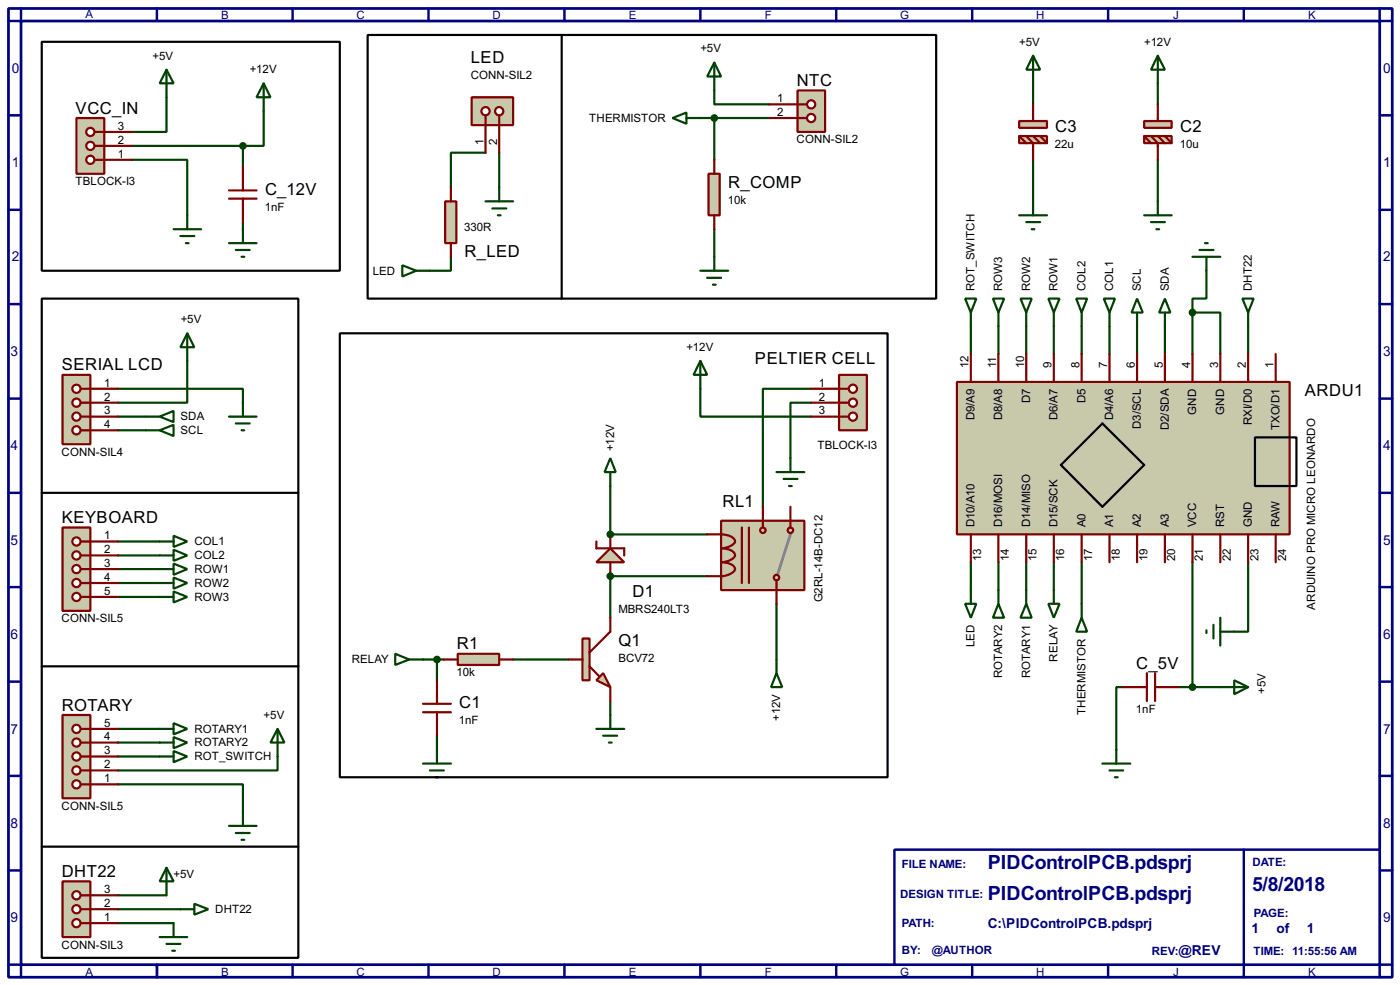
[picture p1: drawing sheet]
<svg xmlns="http://www.w3.org/2000/svg" width="256mm" height="180mm" viewBox="0 0 256 180" stroke-linecap="round" stroke-linejoin="round" font-family="sans-serif">
<path d="M1.6 1.6h253.5v177.3h-253.5zM3.9 3.9h248.9v172.7h-248.9z" fill="none" stroke="#000080" stroke-width=".5"/>
<path d="M3.9 1.6v2.3h-2.3M28.8 1.6v2.3" fill="none" stroke="#000080" stroke-width=".45"/>
<path d="M163.9 155.5h88.9v21.1h-88.9z" fill="#fff" stroke="#000080" stroke-width=".45"/>
<g fill="none" stroke="#000080" stroke-width=".45">
<path d="M53.6 1.6v2.3M78.5 1.6v2.3M103.4 1.6v2.3M128.3 1.6v2.3M153.2 1.6v2.3M178.1 1.6v2.3M203 1.6v2.3M227.9 1.6v2.3M252.8 1.6v2.3h2.3M1.6 21.1h2.3M1.6 38.4h2.3M252.8 21.1h2.3"/>
<path d="M252.8 38.4h2.3M1.6 55.7h2.3M252.8 55.7h2.3M1.6 73h2.3M252.8 73h2.3M1.6 90.2h2.3M252.8 90.2h2.3M1.6 107.5h2.3M252.8 107.5h2.3M1.6 124.8h2.3M252.8 124.8h2.3M1.6 142h2.3"/>
<path d="M1.6 159.3h2.3M227.9 155.5v23.4M252.8 142h2.3M252.8 159.3h2.3M1.6 176.6h2.3v2.3M28.8 176.6v2.3M53.6 176.6v2.3M78.5 176.6v2.3M103.4 176.6v2.3M128.3 176.6v2.3M153.2 176.6v2.3M178.1 176.6v2.3"/>
<path d="M203 176.6v2.3M255.1 176.6h-2.3v2.3"/>
</g>
<g fill="none" stroke="#004000" stroke-width=".4">
<path d="M30.5 17.8v6.4h-6.3M24.2 29.3h10.1v10.1M182.9 59.7v5.1M188 59.7v5.1M193.1 59.7v5.1M198.2 59.7v5.1M203.3 59.7v5.1M21.6 99.1h7.7M111.8 97.8h17.8M21.6 101.7h7.7M21.6 104.2h7.7M21.6 106.7h7.7"/>
<path d="M21.6 109.3h7.7M228.7 102.9v12.7h-2.6"/>
</g>
<circle cx="111.8" cy="97.8" r=".2" fill="#004000"/>
<path d="M111.8 89v8.8M111.8 105.5h17.8" fill="none" stroke="#004000" stroke-width=".4"/>
<circle cx="111.8" cy="105.5" r=".2" fill="#004000"/>
<g fill="none" stroke="#004000" stroke-width=".4">
<path d="M130.9 16.6v2.5h10.1M189.3 15.3v3.8M212.1 15.3v3.8M24.2 26.7h20.3M44.5 26.7v3.8M48.3 20.4v6.3h-3.8M89 28h-6.4v6.3M91.5 28v6.3M128.3 21.6h12.7M130.9 21.6v7.7M189.3 29.3v7.6M212.1 29.3v7.6"/>
<path d="M44.5 40.7v1.3M82.6 47v2.6h-3.8M130.9 42v5M177.9 59.7v5.1M208.3 59.7v5.1M213.4 59.7v5.1M218.5 57.2h5.1v7.6M218.5 57.2v7.6M221 49.6v5.1h-2.5v2.5M228.7 59.7v5.1M21.6 71.2h22.9v2.5M21.6 76.3h5.1"/>
<path d="M21.6 78.8h5.1M34.3 66.1v7.6h-12.7M128.3 71.2v5.1h20.3M148.6 71.2h-8.8v21.6M148.6 73.7h-3.8v10.2M111.8 105.5v7.6M142.3 110.5v10.2M177.9 102.9v5.1M182.9 102.9v5.1M188 102.9v5.1M193.1 102.9v5.1M198.2 102.9v7.6"/>
<path d="M218.5 102.9v22.9M21.6 135.9h7.7M21.6 133.4h7.7M21.6 138.5h7.7M50.9 138.5v2.5h-29.3M77.5 120.7h3.8M80.1 120.7v3.8M80.1 134.7v2.5M94 120.7h10.2M111.8 128.3v2.6M205.8 125.8h-1.3v11.4M216 125.8h7.6"/>
<path d="M21.6 143.6h22.9v5M21.6 166.4h11.5M21.6 163.9h8.9M21.6 169h10.2"/>
</g>
<path d="M175.3 69.9h61v27.9h-61z" fill="#c8c8aa" stroke="#800000" stroke-width=".4"/>
<path d="M202 77.5l7.6 7.6-7.6 7.7-7.6-7.7zM229.9 80.1h7.6v8.9h-7.6z" fill="none" stroke="#000" stroke-width=".4"/>
<g fill="none" stroke="#800000" stroke-width=".4">
<path d="M177.9 64.8v5.1M182.9 64.8v5.1M188 64.8v5.1M193.1 64.8v5.1M198.2 64.8v5.1M203.3 64.8v5.1M208.3 64.8v5.1M213.4 64.8v5.1M218.5 64.8v5.1M223.6 64.8v5.1M228.7 64.8v5.1M233.7 64.8v5.1"/>
<path d="M177.9 97.8v5.1M182.9 97.8v5.1M188 97.8v5.1M193.1 97.8v5.1M198.2 97.8v5.1M203.3 97.8v5.1M208.3 97.8v5.1M213.4 97.8v5.1M218.5 97.8v5.1M223.6 97.8v5.1M228.7 97.8v5.1M233.7 97.8v5.1"/>
</g>
<g fill="none" stroke="#004000" stroke-width=".4">
<path d="M30.5 12.8l1.3 2.5h-2.5zM30.5 12.8v5M34.3 39.4v2.6M31.8 42h5.1M33.1 43.2h2.5M34.1 44.5h.5M218.5 47h5.1M219.8 45.8h2.5M220.8 44.5h.5M221 47v2.6M221 115.4v.5M222.3 114.4v2.5"/>
<path d="M223.6 115.6h2.5M223.6 113.1v5.1M223.6 125.8h5.1M226.1 124.5l2.6 1.3-2.6 1.3z"/>
</g>
<path d="M11.5 96.6h5.1v15.2h-5.1z" fill="#c8c8aa" stroke="#800000" stroke-width=".4"/>
<path d="M14.8 99.1h1.8" fill="none" stroke="#800000" stroke-width=".4"/>
<circle cx="14" cy="99.1" r=".75" fill="#feffff" stroke="#800000" stroke-width=".4"/>
<path d="M14.8 101.7h1.8" fill="none" stroke="#800000" stroke-width=".4"/>
<circle cx="14" cy="101.7" r=".75" fill="#feffff" stroke="#800000" stroke-width=".4"/>
<path d="M14.8 104.2h1.8" fill="none" stroke="#800000" stroke-width=".4"/>
<circle cx="14" cy="104.2" r=".75" fill="#feffff" stroke="#800000" stroke-width=".4"/>
<path d="M14.8 106.7h1.8" fill="none" stroke="#800000" stroke-width=".4"/>
<circle cx="14" cy="106.7" r=".75" fill="#feffff" stroke="#800000" stroke-width=".4"/>
<path d="M14.8 109.3h1.8" fill="none" stroke="#800000" stroke-width=".4"/>
<circle cx="14" cy="109.3" r=".75" fill="#feffff" stroke="#800000" stroke-width=".4"/>
<path d="M16.6 99.1h5M16.6 101.7h5M16.6 104.2h5M16.6 106.7h5M16.6 109.3h5" fill="none" stroke="#800000" stroke-width=".4"/>
<g fill="none" stroke="#004000" stroke-width=".4">
<path d="M181.9 54.7h2.1l-1.1 2.5zM182.9 57.2v2.5M187 54.7h2l-1 2.5zM188 57.2v2.5M192.1 54.7h2l-1 2.5zM193.1 57.2v2.5M197.2 54.7h2l-1 2.5zM198.2 57.2v2.5M202.2 54.7h2.1l-1 2.5zM203.3 57.2v2.5M29.3 99.1h2.5M31.8 98.1l2.5 1-2.5 1z"/>
<path d="M29.3 101.7h2.5M29.3 104.2h2.5M29.3 106.7h2.5M29.3 109.3h2.5M31.8 100.6l2.5 1.1-2.5 1zM31.8 103.2l2.5 1-2.5 1zM31.8 105.7l2.5 1-2.5 1.1zM31.8 108.3l2.5 1-2.5 1z"/>
</g>
<path d="M132.1 95.3h15.3v12.7h-15.3z" fill="#c8c8aa" stroke="#800000" stroke-width=".4"/>
<path d="M144.8 97.8l-2.3 7.2" fill="none" stroke="#808080" stroke-width=".5"/>
<g fill="#c8c8aa" stroke="#800000" stroke-width=".4">
<circle cx="142.2" cy="105.7" r=".5"/>
<circle cx="139.7" cy="97.1" r=".5"/>
</g>
<path d="M132.1 97.8a2.33 2.33 0 0 1 2.6 1.3 2.68 2.68 0 0 1-2.6 1.3 3.1 3.1 0 0 1 2.5 .9 .88 .88 0 0 1-.7 1.2l-1.2 .3-.6 .1a3.2 3.2 0 0 1 2.5 .9 .9 .9 0 0 1-.7 1.2l-1.2 .4-.6 .1M135.9 96.6v10.1M137.2 96.6v10.1M139.8 95.3v1.3M142.3 106.2v1.8" fill="none" stroke="#800000" stroke-width=".4"/>
<circle cx="144.8" cy="97.1" r=".5" fill="#c8c8aa" stroke="#800000" stroke-width=".4"/>
<path d="M129.6 97.8h2.5M139.8 92.8v2.5M144.8 92.8v3.8M129.6 105.5h2.5M142.3 108v2.5" fill="none" stroke="#800000" stroke-width=".4"/>
<path d="M111.8 100.4l2.6 2.5h-5.1z" fill="#c8c8aa" stroke="#800000" stroke-width=".4"/>
<path d="M109.3 99.1v1.3h5.1v1.3M111.8 97.8v2.6M111.8 102.9v2.6" fill="none" stroke="#800000" stroke-width=".4"/>
<path d="M110.5 123.2l1.3 2.6-2.5-1.3z" fill="#c8c8aa" stroke="#800000" stroke-width=".4"/>
<path d="M106.7 116.9h1.3v7.6h-1.3z" fill="#c8c8aa" stroke="#800000" stroke-width=".4"/>
<path d="M111.8 113.1v2.5l-3.8 3.8M104.2 120.7h2.5M108 122l1.8 1.8M111.8 125.8v2.5" fill="none" stroke="#800000" stroke-width=".4"/>
<path d="M14 21.6h5.1v10.2h-5.1z" fill="#c8c8aa" stroke="#800000" stroke-width=".4"/>
<path d="M17.3 29.3h1.8" fill="none" stroke="#800000" stroke-width=".4"/>
<circle cx="16.5" cy="29.3" r=".75" fill="#feffff" stroke="#800000" stroke-width=".4"/>
<path d="M17.3 26.7h1.8" fill="none" stroke="#800000" stroke-width=".4"/>
<circle cx="16.5" cy="26.7" r=".75" fill="#feffff" stroke="#800000" stroke-width=".4"/>
<path d="M17.3 24.2h1.8" fill="none" stroke="#800000" stroke-width=".4"/>
<circle cx="16.5" cy="24.2" r=".75" fill="#feffff" stroke="#800000" stroke-width=".4"/>
<path d="M19.1 29.3h5.1M19.1 26.7h5.1M19.1 24.2h5.1" fill="none" stroke="#800000" stroke-width=".4"/>
<path d="M48.3 15.3l1.3 2.5h-2.6zM48.3 15.3v5.1M111.8 83.9l1 2.5h-2zM111.8 86.4v2.6M109.3 133.4h5.1M110.5 134.7h2.6M111.6 135.9h.5M111.8 130.9v2.5" fill="none" stroke="#004000" stroke-width=".4"/>
<g fill="#004000" stroke="#004000" stroke-width=".4">
<circle cx="111.8" cy="97.8" r=".5"/>
<circle cx="111.8" cy="105.5" r=".5"/>
</g>
<path d="M83.9 119.7h7.6v2h-7.6z" fill="#c8c8aa" stroke="#800000" stroke-width=".4"/>
<path d="M77.5 128.8h5.1M77.5 130.4h5.1M80.1 124.5v4.3M80.1 130.4v4.3M81.3 120.7h2.6M91.5 120.7h2.5" fill="none" stroke="#800000" stroke-width=".4"/>
<path d="M72.4 119.7l2.6 1-2.6 1zM192.1 110.5h2l-1 2.6zM193.1 108v2.5M75 120.7h2.5M77.5 139.8h5.1M80.1 137.2v2.6M78.8 141h2.5M79.8 142.3h.5" fill="none" stroke="#004000" stroke-width=".4"/>
<path d="M146.1 16.6h5.1v7.6h-5.1z" fill="#c8c8aa" stroke="#800000" stroke-width=".4"/>
<path d="M146.1 19.1h1.8" fill="none" stroke="#800000" stroke-width=".4"/>
<circle cx="148.6" cy="19.1" r=".75" fill="#feffff" stroke="#800000" stroke-width=".4"/>
<path d="M146.1 21.6h1.8" fill="none" stroke="#800000" stroke-width=".4"/>
<circle cx="148.6" cy="21.6" r=".75" fill="#feffff" stroke="#800000" stroke-width=".4"/>
<path d="M141 19.1h5.1M141 21.6h5.1" fill="none" stroke="#800000" stroke-width=".4"/>
<path d="M129.8 31.8h2.1v7.6h-2.1z" fill="#c8c8aa" stroke="#800000" stroke-width=".4"/>
<path d="M130.9 29.3v2.5M130.9 39.4v2.6" fill="none" stroke="#800000" stroke-width=".4"/>
<g fill="none" stroke="#004000" stroke-width=".4">
<path d="M130.9 11.5l1.2 2.5h-2.5zM130.9 11.5v5.1M123.2 21.6l2.6-1v2.1zM125.8 21.6h2.5M128.3 49.6h5.1M129.6 50.9h2.5M130.6 52.1h.5M130.9 47v2.6M34.3 61l1.3 2.6h-2.5zM34.3 61v5.1M42 76.3h5M43.2 77.5h2.6"/>
<path d="M44.3 78.8h.5M44.5 73.7v2.6M198.2 113.1l1 2.5h-2zM198.2 110.5v2.6"/>
</g>
<path d="M11.5 68.6h5.1v12.7h-5.1z" fill="#c8c8aa" stroke="#800000" stroke-width=".4"/>
<path d="M14.8 71.2h1.8" fill="none" stroke="#800000" stroke-width=".4"/>
<circle cx="14" cy="71.2" r=".75" fill="#feffff" stroke="#800000" stroke-width=".4"/>
<path d="M14.8 73.7h1.8" fill="none" stroke="#800000" stroke-width=".4"/>
<circle cx="14" cy="73.7" r=".75" fill="#feffff" stroke="#800000" stroke-width=".4"/>
<path d="M14.8 76.3h1.8" fill="none" stroke="#800000" stroke-width=".4"/>
<circle cx="14" cy="76.3" r=".75" fill="#feffff" stroke="#800000" stroke-width=".4"/>
<path d="M14.8 78.8h1.8" fill="none" stroke="#800000" stroke-width=".4"/>
<circle cx="14" cy="78.8" r=".75" fill="#feffff" stroke="#800000" stroke-width=".4"/>
<path d="M16.6 71.2h5M16.6 73.7h5M16.6 76.3h5M16.6 78.8h5" fill="none" stroke="#800000" stroke-width=".4"/>
<g fill="none" stroke="#004000" stroke-width=".4">
<path d="M208.3 54.7l1.1 2.5h-2.1zM208.3 57.2v2.5M213.4 54.7l1 2.5h-2zM213.4 57.2v2.5M26.7 76.3h2.6M26.7 78.8h2.6M29.3 76.3l2.5-1.1v2.1zM29.3 78.8l2.5-1v2zM142.3 86.4h5.1M143.6 87.7h2.5M144.6 89h.5M144.8 83.9v2.5"/>
<path d="M176.8 110.5h2.1l-1 2.6zM177.9 108v2.5M182.9 110.5l1.1 2.6h-2.1zM182.9 108v2.5M188 110.5l1 2.6h-2zM188 108v2.5M142.3 123.2l1 2.6h-2zM142.3 120.7v2.5"/>
</g>
<path d="M86.4 17.8h7.6v5.1h-7.6z" fill="#c8c8aa" stroke="#800000" stroke-width=".4"/>
<path d="M89 21.1v1.8" fill="none" stroke="#800000" stroke-width=".4"/>
<circle cx="88.9" cy="20.4" r=".75" fill="#feffff" stroke="#800000" stroke-width=".4"/>
<path d="M91.5 21.1v1.8" fill="none" stroke="#800000" stroke-width=".4"/>
<circle cx="91.4" cy="20.4" r=".75" fill="#feffff" stroke="#800000" stroke-width=".4"/>
<path d="M89 22.9v5.1M91.5 22.9v5.1" fill="none" stroke="#800000" stroke-width=".4"/>
<path d="M7.7 7.7h54.6v41.9h-54.6zM67.4 6.4h104.1v48.3h-104.1zM102.9 6.4v48.3zM7.7 54.7h47v120.6h-47zM62.3 61h100.3v81.3h-100.3zM7.7 90.2h47M7.7 122h47" fill="none" stroke="#000" stroke-width=".4"/>
<g fill="none" stroke="#004000" stroke-width=".4">
<path d="M89 36.9h5M90.2 38.2h2.6M91.2 39.4h.5M91.5 34.3v2.6M73.7 48.6l2.6 1-2.6 1zM76.3 49.6h2.5M29.3 133.4h2.5M29.3 135.9h2.5M31.8 132.4l2.5 1-2.5 1zM31.8 134.9l2.5 1-2.5 1.1zM50.9 133.4l1.2 2.5h-2.5zM50.9 133.4v5.1"/>
<path d="M42 151.2h5M43.2 152.5h2.6M44.3 153.7h.5M44.5 148.6v2.6"/>
</g>
<circle cx="130.8" cy="21.6" r=".5" fill="#004000" stroke="#004000" stroke-width=".4"/>
<path d="M81.6 36.9h2v7.6h-2z" fill="#c8c8aa" stroke="#800000" stroke-width=".4"/>
<path d="M82.6 34.3v2.6M82.6 44.5v2.5" fill="none" stroke="#800000" stroke-width=".4"/>
<g fill="#c8c8aa" stroke="#800000" stroke-width=".4">
<path d="M209.6 22.2h5.1v1.2h-5.1z"/>
<path d="M209.6 24.9h5.1v1.3h-5.1z"/>
</g>
<path d="M212.1 19.1v3.1M209.6 24.9l1.3 1.3M210.9 24.9l1.2 1.3v3.1M212.1 24.9l1.3 1.3M213.4 24.9l1.3 1.3" fill="none" stroke="#800000" stroke-width=".4"/>
<g fill="#c8c8aa" stroke="#800000" stroke-width=".4">
<path d="M186.7 22.2h5.1v1.2h-5.1z"/>
<path d="M186.7 24.9h5.1v1.3h-5.1z"/>
</g>
<path d="M189.3 19.1v3.1M186.7 24.9l1.3 1.3M188 24.9l1.3 1.3v3.1M189.3 24.9l1.3 1.3M190.6 24.9l1.2 1.3" fill="none" stroke="#800000" stroke-width=".4"/>
<path d="M189.3 10.2l1.3 2.6h-2.6zM189.3 10.2v5.1M212.1 10.2l1.3 2.6h-2.5zM212.1 10.2v5.1M186.7 39.4h5.1M189.3 36.9v2.5M209.6 39.4h5.1M212.1 36.9v2.5M188 40.7h2.6M189 42h.5M210.9 40.7h2.5M211.9 42h.5" fill="none" stroke="#004000" stroke-width=".4"/>
<path d="M153.7 68.6h5.1v10.2h-5.1z" fill="#c8c8aa" stroke="#800000" stroke-width=".4"/>
<path d="M153.7 71.2h1.8" fill="none" stroke="#800000" stroke-width=".4"/>
<circle cx="156.2" cy="71.2" r=".75" fill="#feffff" stroke="#800000" stroke-width=".4"/>
<path d="M153.7 73.7h1.8" fill="none" stroke="#800000" stroke-width=".4"/>
<circle cx="156.2" cy="73.7" r=".75" fill="#feffff" stroke="#800000" stroke-width=".4"/>
<path d="M153.7 76.3h1.8" fill="none" stroke="#800000" stroke-width=".4"/>
<circle cx="156.2" cy="76.3" r=".75" fill="#feffff" stroke="#800000" stroke-width=".4"/>
<path d="M42 34.9h5M42 36.4h5M44.5 30.5v4.4M44.5 36.4v4.3M148.6 71.2h5.1M148.6 73.7h5.1M148.6 76.3h5.1M205.8 125.8h4.3M210.1 123.2v5.1M211.6 123.2v5.1M211.6 125.8h4.4" fill="none" stroke="#800000" stroke-width=".4"/>
<path d="M42 44.5h5M43.2 45.8h2.6M44.3 47h.5M44.5 42v2.5M128.3 66.1l1.3 2.5h-2.5zM128.3 66.1v5.1M202 139.8h5.1M204.5 137.2v2.6M203.3 141h2.5M204.3 142.3h.5" fill="none" stroke="#004000" stroke-width=".4"/>
<g fill="#004000" stroke="#004000" stroke-width=".4">
<circle cx="218.4" cy="125.8" r=".5"/>
<circle cx="44.5" cy="26.7" r=".5"/>
</g>
<path d="M11.5 130.9h5.1v15.2h-5.1z" fill="#c8c8aa" stroke="#800000" stroke-width=".4"/>
<path d="M14.8 143.6h1.8" fill="none" stroke="#800000" stroke-width=".4"/>
<circle cx="14" cy="143.6" r=".75" fill="#feffff" stroke="#800000" stroke-width=".4"/>
<path d="M14.8 141h1.8" fill="none" stroke="#800000" stroke-width=".4"/>
<circle cx="14" cy="141" r=".75" fill="#feffff" stroke="#800000" stroke-width=".4"/>
<path d="M14.8 138.5h1.8" fill="none" stroke="#800000" stroke-width=".4"/>
<circle cx="14" cy="138.5" r=".75" fill="#feffff" stroke="#800000" stroke-width=".4"/>
<path d="M14.8 135.9h1.8" fill="none" stroke="#800000" stroke-width=".4"/>
<circle cx="14" cy="135.9" r=".75" fill="#feffff" stroke="#800000" stroke-width=".4"/>
<path d="M14.8 133.4h1.8" fill="none" stroke="#800000" stroke-width=".4"/>
<circle cx="14" cy="133.4" r=".75" fill="#feffff" stroke="#800000" stroke-width=".4"/>
<path d="M16.6 138.5h5M16.6 135.9h5M16.6 133.4h5M16.6 143.6h5M16.6 141h5" fill="none" stroke="#800000" stroke-width=".4"/>
<path d="M176.8 54.7h2.1l-1 2.5zM177.9 57.2v2.5M29.3 138.5h2.5M31.8 137.5l2.5 1-2.5 1z" fill="none" stroke="#004000" stroke-width=".4"/>
<g fill="#004000" stroke="#004000" stroke-width=".4">
<circle cx="218.4" cy="57.2" r=".5"/>
<circle cx="80" cy="120.7" r=".5"/>
</g>
<path d="M11.5 161.3h5.1v10.2h-5.1z" fill="#c8c8aa" stroke="#800000" stroke-width=".4"/>
<path d="M14.8 169h1.8" fill="none" stroke="#800000" stroke-width=".4"/>
<circle cx="14" cy="169" r=".75" fill="#feffff" stroke="#800000" stroke-width=".4"/>
<path d="M14.8 166.4h1.8" fill="none" stroke="#800000" stroke-width=".4"/>
<circle cx="14" cy="166.4" r=".75" fill="#feffff" stroke="#800000" stroke-width=".4"/>
<path d="M14.8 163.9h1.8" fill="none" stroke="#800000" stroke-width=".4"/>
<circle cx="14" cy="163.9" r=".75" fill="#feffff" stroke="#800000" stroke-width=".4"/>
<path d="M16.6 169h5M16.6 166.4h5M16.6 163.9h5" fill="none" stroke="#800000" stroke-width=".4"/>
<path d="M227.6 54.7h2.1l-1 2.5zM228.7 57.2v2.5M30.5 158.8l1.3 2.5h-2.5zM30.5 158.8v5.1M29.3 171.5h5M30.5 172.8h2.6M31.6 174h.5M31.8 169v2.5M33.1 166.4h2.5M35.6 165.4l2.6 1-2.6 1z" fill="none" stroke="#004000" stroke-width=".4"/>
<path d="M7.7 155h47" fill="none" stroke="#000" stroke-width=".4"/>
<g font-size="4" fill="#000080">
<text x="181" y="159.1">PIDControlPCB.pdsprj</text>
<text x="181" y="164.8">PIDControlPCB.pdsprj</text>
<text x="229.4" y="163.1">5/8/2018</text>
</g>
<g font-size="3.4">
<text x="86.3" y="11.5">LED</text>
<text x="146" y="15.7">NTC</text>
<text x="13.9" y="20.8">VCC_IN</text>
<text x="193.3" y="24.2">C3</text>
<text x="216.2" y="24.2">C2</text>
<text x="48.6" y="35.6">C_12V</text>
<text x="133.4" y="34.4">R_COMP</text>
<text x="85.1" y="47.1">R_LED</text>
<text x="11.3" y="67.8">SERIAL LCD</text>
<text x="138.3" y="66.6">PELTIER CELL</text>
<text x="239.1" y="72.5">ARDU1</text>
<text x="11.3" y="95.8">KEYBOARD</text>
<text x="132.4" y="92.8">RL1</text>
<text x="115.9" y="109.3">D1</text>
<text x="83.7" y="118.9">R1</text>
<text x="113.3" y="118.2">Q1</text>
<text x="208.2" y="122.4">C_5V</text>
<text x="11.3" y="130.1">ROTARY</text>
<text x="84.1" y="129.6">C1</text>
<text x="11.3" y="160.5">DHT22</text>
</g>
<g font-size="2.8" fill="#000080">
<text x="2.2" y="13.4">0</text>
<text x="253.4" y="13.4">0</text>
<text x="2.2" y="30.6">1</text>
<text x="253.4" y="30.6">1</text>
<text x="2.2" y="47.9">2</text>
<text x="253.4" y="47.9">2</text>
<text x="1.9" y="65.2">3</text>
<text x="253.4" y="65.2">3</text>
<text x="1.9" y="82.4">4</text>
<text x="253.4" y="82.4">4</text>
<text x="1.9" y="99.7">5</text>
<text x="253.4" y="99.7">5</text>
<text x="1.9" y="117">6</text>
<text x="253.4" y="117">6</text>
<text x="1.9" y="134.3">7</text>
<text x="253.4" y="134.3">7</text>
<text x="1.9" y="151.5">8</text>
<text x="253.4" y="151.5">8</text>
<text x="1.9" y="168.8">9</text>
<text x="180.9" y="169.8">C:\PIDControlPCB.pdsprj</text>
<text x="229.3" y="170.8">1</text>
<text x="233.9" y="170.8">of</text>
<text x="239.4" y="170.8">1</text>
<text x="253.4" y="168.8">9</text>
<text x="215.9" y="174.9">@REV</text>
</g>
<g font-size="2.4" fill="#000080">
<text x="15.6" y="3.2">A</text>
<text x="40.5" y="3.5">B</text>
<text x="65.3" y="3.5">C</text>
<text x="90.2" y="3.5">D</text>
<text x="115.2" y="3.5">E</text>
<text x="140.1" y="3.5">F</text>
<text x="164.9" y="3.5">G</text>
<text x="189.8" y="3.5">H</text>
<text x="214.9" y="3.5">J</text>
<text x="239.6" y="3.5">K</text>
<text x="165.2" y="158.9">FILE NAME:</text>
<text x="229.4" y="158.4">DATE:</text>
<text x="164.9" y="164.3">DESIGN TITLE:</text>
<text x="229.7" y="167.8">PAGE:</text>
<text x="165.2" y="169.7">PATH:</text>
<text x="15.6" y="178.6">A</text>
<text x="40.5" y="178.6">B</text>
<text x="65.3" y="178.6">C</text>
<text x="90.2" y="178.6">D</text>
<text x="115.2" y="178.6">E</text>
<text x="140.1" y="178.6">F</text>
<text x="164.9" y="178.6">G</text>
<text x="165.2" y="174.7">BY:</text>
<text x="170.7" y="174.7">@AUTHOR</text>
<text x="189.8" y="178.6">H</text>
<text x="211" y="174.7">REV:</text>
<text x="214.9" y="178.6">J</text>
<text x="229.6" y="174.7">TIME: 11:55:56 AM</text>
<text x="239.6" y="178.6">K</text>
</g>
<g font-size="2.4">
<text x="28" y="10.9">+5V</text>
<text x="128.3" y="9.6">+5V</text>
<text x="186.7" y="8.3">+5V</text>
<text x="209.6" y="8.3">+12V</text>
<text x="45.8" y="13.4">+12V</text>
<text x="86.2" y="14.5">CONN-SIL2</text>
<text x="21.6" y="23.8">3</text>
<text x="107.9" y="22.3">THERMISTOR</text>
<text x="142.4" y="18.7">1</text>
<text x="142.4" y="21.2">2</text>
<text x="21.6" y="28.9">1</text>
<text x="21.6" y="26.3">2</text>
<text x="88.6" y="26.6" transform="rotate(-90 88.6 26.6)">1</text>
<text x="91" y="26.6" transform="rotate(-90 91 26.6)">2</text>
<text x="145.9" y="26.3">CONN-SIL2</text>
<text x="193.3" y="27.2">22u</text>
<text x="216.2" y="27.2">10u</text>
<text x="13.8" y="33.9">TBLOCK-I3</text>
<text x="48.5" y="38.6">1nF</text>
<text x="133.4" y="37.3">10k</text>
<text x="85.1" y="42.3">330R</text>
<text x="68.3" y="50.3">LED</text>
<text x="178.5" y="53.3" transform="rotate(-90 178.5 53.3)">ROT_SWITCH</text>
<text x="183.6" y="53.3" transform="rotate(-90 183.6 53.3)">ROW3</text>
<text x="188.7" y="53.3" transform="rotate(-90 188.7 53.3)">ROW2</text>
<text x="193.8" y="53.3" transform="rotate(-90 193.8 53.3)">ROW1</text>
<text x="198.9" y="53.3" transform="rotate(-90 198.9 53.3)">COL2</text>
<text x="203.9" y="53.3" transform="rotate(-90 203.9 53.3)">COL1</text>
<text x="209" y="53.3" transform="rotate(-90 209 53.3)">SCL</text>
<text x="214.1" y="53.3" transform="rotate(-90 214.1 53.3)">SDA</text>
<text x="229.4" y="53.3" transform="rotate(-90 229.4 53.3)">DHT22</text>
<text x="33.1" y="59.2">+5V</text>
<text x="125.8" y="64.2">+12V</text>
<text x="19.1" y="70.8">1</text>
<text x="150" y="70.8">1</text>
<text x="177.5" y="67.3" transform="rotate(-90 177.5 67.3)">12</text>
<text x="182.5" y="67.4" transform="rotate(-90 182.5 67.4)">11</text>
<text x="187.6" y="67.4" transform="rotate(-90 187.6 67.4)">10</text>
<text x="192.6" y="67.4" transform="rotate(-90 192.6 67.4)">9</text>
<text x="197.8" y="67.4" transform="rotate(-90 197.8 67.4)">8</text>
<text x="202.9" y="67.4" transform="rotate(-90 202.9 67.4)">7</text>
<text x="207.9" y="67.4" transform="rotate(-90 207.9 67.4)">6</text>
<text x="213" y="67.4" transform="rotate(-90 213 67.4)">5</text>
<text x="218" y="67.4" transform="rotate(-90 218 67.4)">4</text>
<text x="223.2" y="67.4" transform="rotate(-90 223.2 67.4)">3</text>
<text x="228.3" y="67.4" transform="rotate(-90 228.3 67.4)">2</text>
<text x="233.3" y="67.4" transform="rotate(-90 233.3 67.4)">1</text>
<text x="19.1" y="73.3">2</text>
<text x="19.1" y="75.8">3</text>
<text x="33.1" y="76.9">SDA</text>
<text x="150" y="73.3">2</text>
<text x="150" y="75.8">3</text>
<text x="178.5" y="76.9" transform="rotate(-90 178.5 76.9)">D9/A9</text>
<text x="183.6" y="76.9" transform="rotate(-90 183.6 76.9)">D8/A8</text>
<text x="188.7" y="73.8" transform="rotate(-90 188.7 73.8)">D7</text>
<text x="193.8" y="76.9" transform="rotate(-90 193.8 76.9)">D6/A7</text>
<text x="198.9" y="73.8" transform="rotate(-90 198.9 73.8)">D5</text>
<text x="204" y="76.9" transform="rotate(-90 204 76.9)">D4/A6</text>
<text x="219.2" y="75.9" transform="rotate(-90 219.2 75.9)">GND</text>
<text x="224.3" y="75.9" transform="rotate(-90 224.3 75.9)">GND</text>
<text x="229.3" y="77.9" transform="rotate(-90 229.3 77.9)">RXI/D0</text>
<text x="11.3" y="83.4">CONN-SIL4</text>
<text x="19.1" y="78.3">4</text>
<text x="33.1" y="79.5">SCL</text>
<text x="112.5" y="82.6" transform="rotate(-90 112.5 82.6)">+12V</text>
<text x="149.7" y="82.2">TBLOCK-I3</text>
<text x="209" y="78.5" transform="rotate(-90 209 78.5)">D3/SCL</text>
<text x="214.1" y="78.7" transform="rotate(-90 214.1 78.7)">D2/SDA</text>
<text x="234.4" y="78.8" transform="rotate(-90 234.4 78.8)">TXO/D1</text>
<text x="19.1" y="98.7">1</text>
<text x="19.1" y="101.2">2</text>
<text x="35.6" y="99.8">COL1</text>
<text x="178.6" y="96.5" transform="rotate(-90 178.6 96.5)">D10/A10</text>
<text x="183.6" y="96.5" transform="rotate(-90 183.6 96.5)">D16/MOSI</text>
<text x="188.7" y="96.5" transform="rotate(-90 188.7 96.5)">D14/MISO</text>
<text x="193.8" y="96.5" transform="rotate(-90 193.8 96.5)">D15/SCK</text>
<text x="198.9" y="96.5" transform="rotate(-90 198.9 96.5)">A0</text>
<text x="203.9" y="96.5" transform="rotate(-90 203.9 96.5)">A1</text>
<text x="209" y="96.5" transform="rotate(-90 209 96.5)">A2</text>
<text x="214.1" y="96.5" transform="rotate(-90 214.1 96.5)">A3</text>
<text x="219.2" y="96.5" transform="rotate(-90 219.2 96.5)">VCC</text>
<text x="224.3" y="96.5" transform="rotate(-90 224.3 96.5)">RST</text>
<text x="229.3" y="96.5" transform="rotate(-90 229.3 96.5)">GND</text>
<text x="234.4" y="96.5" transform="rotate(-90 234.4 96.5)">RAW</text>
<text x="19.1" y="103.8">3</text>
<text x="19.1" y="106.3">4</text>
<text x="35.6" y="102.4">COL2</text>
<text x="35.6" y="104.9">ROW1</text>
<text x="35.6" y="107.4">ROW2</text>
<text x="179.8" y="102.7" transform="rotate(-90 179.8 102.7)">13</text>
<text x="184.8" y="102.7" transform="rotate(-90 184.8 102.7)">14</text>
<text x="189.9" y="102.7" transform="rotate(-90 189.9 102.7)">15</text>
<text x="195" y="102.7" transform="rotate(-90 195 102.7)">16</text>
<text x="200.1" y="102.7" transform="rotate(-90 200.1 102.7)">17</text>
<text x="205.2" y="102.7" transform="rotate(-90 205.2 102.7)">18</text>
<text x="210.2" y="102.7" transform="rotate(-90 210.2 102.7)">19</text>
<text x="215.3" y="102.7" transform="rotate(-90 215.3 102.7)">20</text>
<text x="220.4" y="102.7" transform="rotate(-90 220.4 102.7)">21</text>
<text x="225.5" y="102.7" transform="rotate(-90 225.5 102.7)">22</text>
<text x="230.6" y="102.7" transform="rotate(-90 230.6 102.7)">23</text>
<text x="235.6" y="102.7" transform="rotate(-90 235.6 102.7)">24</text>
<text x="11.3" y="113.9">CONN-SIL5</text>
<text x="19.1" y="108.9">5</text>
<text x="35.6" y="110">ROW3</text>
<text x="113.3" y="112.2">MBRS240LT3</text>
<text x="150.7" y="110.3" transform="rotate(-90 150.7 110.3)">G2RL-14B-DC12</text>
<text x="240.9" y="111.6" transform="rotate(-90 240.9 111.6)">ARDUINO PRO MICRO LEONARDO</text>
<text x="178.5" y="118.5" transform="rotate(-90 178.5 118.5)">LED</text>
<text x="64.4" y="121.4">RELAY</text>
<text x="83.7" y="123.8">10k</text>
<text x="113.3" y="121.1">BCV72</text>
<text x="183.6" y="124.2" transform="rotate(-90 183.6 124.2)">ROTARY2</text>
<text x="188.7" y="124.2" transform="rotate(-90 188.7 124.2)">ROTARY1</text>
<text x="193.8" y="121.1" transform="rotate(-90 193.8 121.1)">RELAY</text>
<text x="48.3" y="131.6">+5V</text>
<text x="143" y="132" transform="rotate(-90 143 132)">+12V</text>
<text x="198.9" y="130.9" transform="rotate(-90 198.9 130.9)">THERMISTOR</text>
<text x="208.1" y="130.4">1nF</text>
<text x="231.9" y="127" transform="rotate(-90 231.9 127)">+5V</text>
<text x="19.1" y="135.5">4</text>
<text x="19.1" y="133">5</text>
<text x="35.6" y="134.1">ROTARY1</text>
<text x="35.6" y="136.6">ROTARY2</text>
<text x="84.1" y="132.6">1nF</text>
<text x="19.1" y="143.2">1</text>
<text x="19.1" y="140.6">2</text>
<text x="19.1" y="138.1">3</text>
<text x="35.6" y="139.2">ROT_SWITCH</text>
<text x="11.3" y="148.2">CONN-SIL5</text>
<text x="31.8" y="160.8">+5V</text>
<text x="19.1" y="166">2</text>
<text x="19.1" y="163.5">3</text>
<text x="39.4" y="167.1">DHT22</text>
<text x="11.3" y="173.6">CONN-SIL3</text>
<text x="19.1" y="168.6">1</text>
</g>
</svg>
